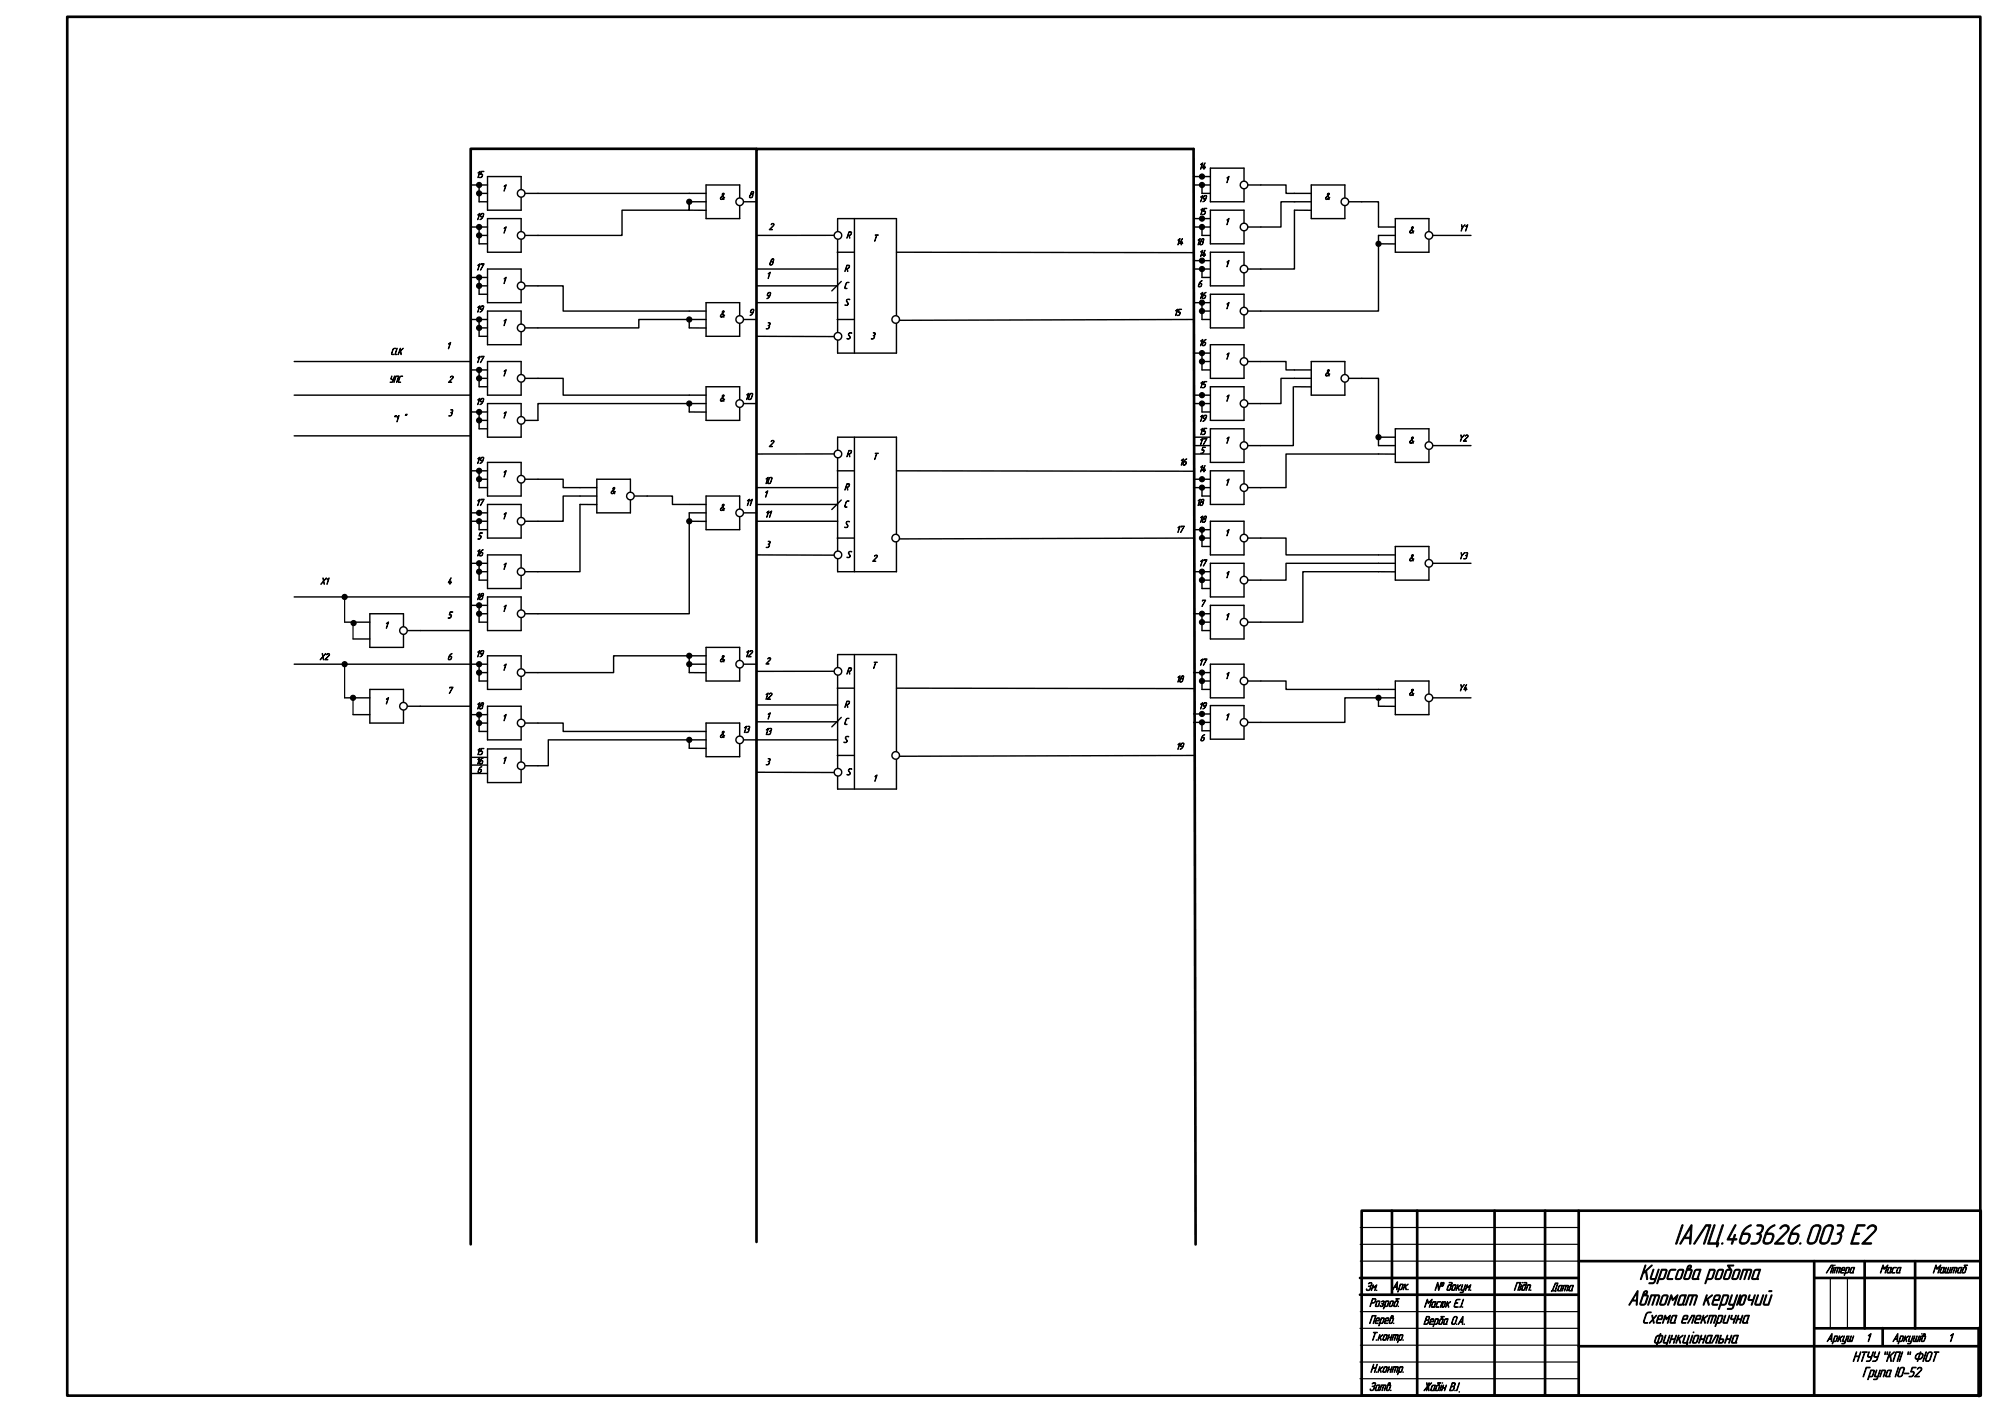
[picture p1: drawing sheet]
<svg xmlns="http://www.w3.org/2000/svg" width="594mm" height="420mm" viewBox="0 0 594 420" stroke-linecap="round" stroke-linejoin="round" font-family="sans-serif">
<path d="M225 44.2h-85v325.8M225 369.3v-325h130l.6 325.7M589 395v-390h-569v410h569" fill="none" stroke="#000" stroke-width=".79"/>
<path d="M102.5 177.5v7.5" fill="none" stroke="#000" stroke-width=".35"/>
<path d="M248.1 70h-23.1M249 75h5M249.1 65h17.5v40h-17.5zM254.1 65v40M266.6 75l88.4 .1M225 85h24.1M225 100l23.1 .1M249 95h5M250.2 83.7l-2.8 2.8M355 95l-87.5 .2M125 187.5h15M125 210h15" fill="none" stroke="#000" stroke-width=".42"/>
<circle cx="249.2" cy="70" r="1.13" fill="#fff"/>
<circle cx="249.2" cy="70" r="1.13" fill="none" stroke="#000" stroke-width=".42"/>
<circle cx="249.2" cy="100" r="1.13" fill="#fff"/>
<circle cx="249.2" cy="100" r="1.13" fill="none" stroke="#000" stroke-width=".42"/>
<circle cx="266.4" cy="95" r="1.13" fill="#fff"/>
<g fill="none" stroke="#000" stroke-width=".42">
<path d="M225 80h24.1M225 90h24.1M248.1 135h-23.1M249 140h5M249.1 130h17.5v40h-17.5zM254.1 130v40M266.6 140l88.4 .1M225 150h24.1M249 160h5M250.2 148.7l-2.8 2.8M355 160l-87.5 .2M225 165l23.1 .1"/>
<circle cx="266.4" cy="95" r="1.13"/>
</g>
<circle cx="249.2" cy="135" r="1.13" fill="#fff"/>
<circle cx="249.2" cy="135" r="1.13" fill="none" stroke="#000" stroke-width=".42"/>
<circle cx="249.2" cy="165" r="1.13" fill="#fff"/>
<circle cx="249.2" cy="165" r="1.13" fill="none" stroke="#000" stroke-width=".42"/>
<circle cx="266.4" cy="160" r="1.13" fill="#fff"/>
<g fill="none" stroke="#000" stroke-width=".42">
<path d="M225 145h24.1M225 155h24.1M248.1 199.6h-23.1M249.1 194.6h17.5v40h-17.5zM254.1 194.6v40M225 214.6h24.1M249 204.6h5M250.2 213.3l-2.8 2.8M266.6 204.6l88.4 .2M225 229.6l23.1 .1M249 224.6h5M355 224.6l-87.5 .3"/>
<circle cx="266.4" cy="160" r="1.13"/>
</g>
<circle cx="249.2" cy="199.6" r="1.13" fill="#fff"/>
<circle cx="249.2" cy="199.6" r="1.13" fill="none" stroke="#000" stroke-width=".42"/>
<circle cx="249.2" cy="229.6" r="1.13" fill="#fff"/>
<circle cx="249.2" cy="229.6" r="1.13" fill="none" stroke="#000" stroke-width=".42"/>
<circle cx="266.4" cy="224.6" r="1.13" fill="#fff"/>
<g fill="none" stroke="#000" stroke-width=".42">
<path d="M87.5 107.5h52.5M87.5 117.5h52.5M87.5 129.6h52.5M87.5 177.5h52.5M87.5 197.5h52.5M102.5 185h7.5M110 182.5h10v10h-10zM120 187.5h5M225 209.6h24.1M225 220h24.1"/>
<circle cx="266.4" cy="224.6" r="1.13"/>
</g>
<g fill="none" stroke="#000" stroke-width=".79">
<path d="M414 360v25M421.5 360v55M444.5 360v55M459.5 360v55M469.5 360v55M405 360h184.1v55h-184.1zM469.5 375h119.1M539.6 375v40M554.6 375v20M569.6 375v20M404.5 385h65M404.5 380h65"/>
<path d="M539.6 395h49.2M539.6 380h49.1M560 394.9v5.1M469.5 400.3h119.1"/>
</g>
<path d="M404.6 370h65M404.6 365h65M404.6 375h65M404.5 395h65M404.6 390h65M404.6 400h65M544.4 380v15M549.5 380v15M404.5 410h65M404.5 405h65" fill="none" stroke="#000" stroke-width=".35"/>
<path d="M588.6 395v20" fill="none" stroke="#000" stroke-width="1.1"/>
<circle cx="120" cy="187.5" r="1.13" fill="#fff"/>
<g fill="none" stroke="#000" stroke-width=".42">
<path d="M105 190h5M102.5 207.5h7.5M110 205h10v10h-10zM120 210h5"/>
<circle cx="120" cy="187.5" r="1.13"/>
</g>
<path d="M102.5 197.5v10M105 185v5" fill="none" stroke="#000" stroke-width=".35"/>
<circle cx="120" cy="210" r="1.13" fill="#fff"/>
<g fill="none" stroke="#000" stroke-width=".42">
<path d="M140 55h5M142.5 57.5h2.5M145 52.5h10v10h-10zM155 57.5h5M105 212.5h5"/>
<circle cx="120" cy="210" r="1.13"/>
</g>
<path d="M105 207.5v5" fill="none" stroke="#000" stroke-width=".35"/>
<circle cx="155" cy="57.5" r="1.13" fill="#fff"/>
<g fill="none" stroke="#000" stroke-width=".42">
<path d="M205 57.5h5M210 55h10v10h-10zM205 60h5M205 62.5h5M220 60h5"/>
<circle cx="155" cy="57.5" r="1.13"/>
</g>
<circle cx="220" cy="60" r="1.13" fill="#fff"/>
<g fill="none" stroke="#000" stroke-width=".42">
<path d="M142.5 55v5h2.5M140 67.5h5M142.5 70h2.5M145 65h10v10h-10zM155 70h5"/>
<circle cx="220" cy="60" r="1.13"/>
</g>
<g fill="#000">
<circle cx="142.5" cy="57.5" r=".75"/>
<circle cx="142.5" cy="55" r=".75"/>
</g>
<g fill="none" stroke="#000" stroke-width=".35">
<circle cx="142.5" cy="57.5" r=".75"/>
<circle cx="142.5" cy="55" r=".75"/>
</g>
<circle cx="155" cy="70" r="1.13" fill="#fff"/>
<g fill="none" stroke="#000" stroke-width=".42">
<path d="M142.5 67.5v5h2.5M145 80h10v10h-10zM140 82.5h5M142.5 85h2.5M155 85h5"/>
<circle cx="155" cy="70" r="1.13"/>
</g>
<g fill="#000">
<circle cx="142.5" cy="70" r=".75"/>
<circle cx="142.5" cy="67.5" r=".75"/>
</g>
<g fill="none" stroke="#000" stroke-width=".35">
<circle cx="142.5" cy="70" r=".75"/>
<circle cx="142.5" cy="67.5" r=".75"/>
</g>
<circle cx="155" cy="85" r="1.13" fill="#fff"/>
<g fill="none" stroke="#000" stroke-width=".42">
<path d="M140 95h5M142.5 82.5v5h2.5M142.5 97.5h2.5M145 92.5h10v10h-10zM155 97.5h5"/>
<circle cx="155" cy="85" r="1.13"/>
</g>
<g fill="#000">
<circle cx="142.5" cy="85" r=".75"/>
<circle cx="142.5" cy="82.5" r=".75"/>
</g>
<g fill="none" stroke="#000" stroke-width=".35">
<circle cx="142.5" cy="85" r=".75"/>
<circle cx="142.5" cy="82.5" r=".75"/>
</g>
<circle cx="155" cy="97.5" r="1.13" fill="#fff"/>
<g fill="none" stroke="#000" stroke-width=".42">
<path d="M142.5 95v5h2.5M140 110h5M142.5 112.5h2.5M145 107.5h10v10h-10zM155 112.5h5"/>
<circle cx="155" cy="97.5" r="1.13"/>
</g>
<g fill="#000">
<circle cx="142.5" cy="95" r=".75"/>
<circle cx="142.5" cy="97.5" r=".75"/>
</g>
<g fill="none" stroke="#000" stroke-width=".35">
<circle cx="142.5" cy="95" r=".75"/>
<circle cx="142.5" cy="97.5" r=".75"/>
</g>
<circle cx="155" cy="112.5" r="1.13" fill="#fff"/>
<g fill="none" stroke="#000" stroke-width=".42">
<path d="M142.5 110v5h2.5M140 122.5h5M142.5 125h2.5M145 120h10v10h-10zM155 125h5"/>
<circle cx="155" cy="112.5" r="1.13"/>
</g>
<g fill="#000">
<circle cx="142.5" cy="110" r=".75"/>
<circle cx="142.5" cy="112.5" r=".75"/>
</g>
<g fill="none" stroke="#000" stroke-width=".35">
<circle cx="142.5" cy="110" r=".75"/>
<circle cx="142.5" cy="112.5" r=".75"/>
</g>
<circle cx="155" cy="125" r="1.13" fill="#fff"/>
<g fill="none" stroke="#000" stroke-width=".42">
<path d="M140 140h5M142.5 122.5v5h2.5M145 137.5h10v10h-10zM142.5 142.5h2.5M155 142.5h5"/>
<circle cx="155" cy="125" r="1.13"/>
</g>
<g fill="#000">
<circle cx="142.5" cy="122.5" r=".75"/>
<circle cx="142.5" cy="125" r=".75"/>
</g>
<g fill="none" stroke="#000" stroke-width=".35">
<circle cx="142.5" cy="122.5" r=".75"/>
<circle cx="142.5" cy="125" r=".75"/>
</g>
<circle cx="155" cy="142.5" r="1.13" fill="#fff"/>
<g fill="none" stroke="#000" stroke-width=".42">
<path d="M142.5 140v5h2.5M140 167.5h5M142.5 170h2.5M145 165h10v10h-10zM155 170h5"/>
<circle cx="155" cy="142.5" r="1.13"/>
</g>
<g fill="#000">
<circle cx="142.5" cy="140" r=".75"/>
<circle cx="142.5" cy="142.5" r=".75"/>
</g>
<g fill="none" stroke="#000" stroke-width=".35">
<circle cx="142.5" cy="140" r=".75"/>
<circle cx="142.5" cy="142.5" r=".75"/>
</g>
<circle cx="155" cy="170" r="1.13" fill="#fff"/>
<g fill="none" stroke="#000" stroke-width=".42">
<path d="M142.5 167.5v5h2.5M145 177.5h10v10h-10zM140 180h5M142.5 182.5h2.5M155 182.5h5"/>
<circle cx="155" cy="170" r="1.13"/>
</g>
<g fill="#000">
<circle cx="142.5" cy="167.5" r=".75"/>
<circle cx="142.5" cy="170" r=".75"/>
</g>
<g fill="none" stroke="#000" stroke-width=".35">
<circle cx="142.5" cy="167.5" r=".75"/>
<circle cx="142.5" cy="170" r=".75"/>
</g>
<circle cx="155" cy="182.5" r="1.13" fill="#fff"/>
<g fill="none" stroke="#000" stroke-width=".42">
<path d="M140 152.5h5M140 155h5M145 150h10v10h-10zM155 155h5M142.5 180v5h2.5"/>
<circle cx="155" cy="182.5" r="1.13"/>
</g>
<g fill="#000">
<circle cx="142.5" cy="180" r=".75"/>
<circle cx="142.5" cy="182.5" r=".75"/>
</g>
<g fill="none" stroke="#000" stroke-width=".35">
<circle cx="142.5" cy="180" r=".75"/>
<circle cx="142.5" cy="182.5" r=".75"/>
</g>
<circle cx="155" cy="155" r="1.13" fill="#fff"/>
<g fill="none" stroke="#000" stroke-width=".42">
<path d="M142.5 155v2.5h2.5M140 197.5h5M145 195h10v10h-10zM142.5 200h2.5M155 200h5"/>
<circle cx="155" cy="155" r="1.13"/>
</g>
<g fill="#000">
<circle cx="142.5" cy="152.5" r=".75"/>
<circle cx="142.5" cy="155" r=".75"/>
</g>
<g fill="none" stroke="#000" stroke-width=".35">
<circle cx="142.5" cy="152.5" r=".75"/>
<circle cx="142.5" cy="155" r=".75"/>
</g>
<circle cx="155" cy="200" r="1.13" fill="#fff"/>
<g fill="none" stroke="#000" stroke-width=".42">
<path d="M142.5 197.5v5h2.5M140 212.5h5M142.5 215h2.5M145 210h10v10h-10zM155 215h5"/>
<circle cx="155" cy="200" r="1.13"/>
</g>
<g fill="#000">
<circle cx="142.5" cy="197.5" r=".75"/>
<circle cx="142.5" cy="200" r=".75"/>
</g>
<g fill="none" stroke="#000" stroke-width=".35">
<circle cx="142.5" cy="197.5" r=".75"/>
<circle cx="142.5" cy="200" r=".75"/>
</g>
<circle cx="155" cy="215" r="1.13" fill="#fff"/>
<g fill="none" stroke="#000" stroke-width=".42">
<path d="M142.5 212.5v5h2.5M140 225.2h5M145 222.7h10v10h-10zM155 227.7h5"/>
<circle cx="155" cy="215" r="1.13"/>
</g>
<g fill="#000">
<circle cx="142.5" cy="212.5" r=".75"/>
<circle cx="142.5" cy="215" r=".75"/>
</g>
<g fill="none" stroke="#000" stroke-width=".35">
<circle cx="142.5" cy="212.5" r=".75"/>
<circle cx="142.5" cy="215" r=".75"/>
</g>
<circle cx="155" cy="227.7" r="1.13" fill="#fff"/>
<g fill="none" stroke="#000" stroke-width=".42">
<path d="M205 92.5h5M205 95h5M205 97.5h5M210 90h10v10h-10zM220 95h5M140 227.5h5M140 230h5"/>
<circle cx="155" cy="227.7" r="1.13"/>
</g>
<g fill="#000">
<circle cx="205" cy="195" r=".75"/>
<circle cx="205" cy="220" r=".75"/>
</g>
<g fill="none" stroke="#000" stroke-width=".35">
<circle cx="205" cy="195" r=".75"/>
<circle cx="205" cy="220" r=".75"/>
</g>
<circle cx="220" cy="95" r="1.13" fill="#fff"/>
<g fill="none" stroke="#000" stroke-width=".42">
<path d="M205 117.5h5M210 115h10v10h-10zM205 120h5M205 122.5h5M220 120h5"/>
<circle cx="220" cy="95" r="1.13"/>
</g>
<circle cx="220" cy="120" r="1.13" fill="#fff"/>
<g fill="none" stroke="#000" stroke-width=".42">
<path d="M160 57.5h45M205 62.5v-2.5v2.5h-20v7.5h-25M160 85h7.5v7.5h37.5M160 97.5h30v-2.5h15v2.5M160 112.5h7.5v5h37.5M205 120v2.5M205.8 120h-45.8v5M205 150h5M205 152.5h5M205 155h5M210 147.5h10v10h-10zM220 152.5h5"/>
<circle cx="220" cy="120" r="1.13"/>
</g>
<circle cx="220" cy="152.5" r="1.13" fill="#fff"/>
<g fill="none" stroke="#000" stroke-width=".42">
<path d="M172.5 145h5M172.5 147.5h5M172.5 150h5M177.5 142.5h10v10h-10zM187.5 147.5h5"/>
<circle cx="220" cy="152.5" r="1.13"/>
</g>
<circle cx="187.5" cy="147.5" r="1.13" fill="#fff"/>
<g fill="none" stroke="#000" stroke-width=".42">
<path d="M160 142.5h7.5v2.5h5M172.5 147.5h-5v7.5h-7.5M172.5 150v20h-12.5M192.5 147.5h7.5v2.5h5M205 152.5v30h-45M205 195h5M205 197.5h5M210 192.5h10v10h-10zM220 197.5h5M205 200h5"/>
<circle cx="187.5" cy="147.5" r="1.13"/>
</g>
<circle cx="220" cy="197.5" r="1.13" fill="#fff"/>
<g fill="none" stroke="#000" stroke-width=".42">
<path d="M205 217.5h5M205 220h5M210 215h10v10h-10zM220 220h5M205 222.5h5"/>
<circle cx="220" cy="197.5" r="1.13"/>
</g>
<circle cx="220" cy="220" r="1.13" fill="#fff"/>
<g fill="none" stroke="#000" stroke-width=".42">
<path d="M385 57.5h5M390 55h10v10h-10zM385 60h5M385 62.5h5M400 60h5M160 200h22.5v-5h22.5v5M160 215h7.5v2.5h37.5M205 222.5v-2.5h-41.9v7.7h-3.1"/>
<circle cx="220" cy="220" r="1.13"/>
</g>
<g fill="#000">
<circle cx="205" cy="60" r=".75"/>
<circle cx="205" cy="95" r=".75"/>
<circle cx="205" cy="120" r=".75"/>
<circle cx="205" cy="155" r=".75"/>
<circle cx="205" cy="197.5" r=".75"/>
</g>
<g fill="none" stroke="#000" stroke-width=".35">
<circle cx="205" cy="60" r=".75"/>
<circle cx="205" cy="95" r=".75"/>
<circle cx="205" cy="120" r=".75"/>
<circle cx="205" cy="155" r=".75"/>
<circle cx="205" cy="197.5" r=".75"/>
</g>
<circle cx="400" cy="60" r="1.13" fill="#fff"/>
<g fill="none" stroke="#000" stroke-width=".42">
<path d="M355 52.5h5M355 55h5M360 50h10v10h-10zM370 55h5"/>
<circle cx="400" cy="60" r="1.13"/>
</g>
<circle cx="370" cy="55" r="1.13" fill="#fff"/>
<g fill="none" stroke="#000" stroke-width=".42">
<path d="M357.5 55v2.5h2.5M355 65h5M355 67.5h5M360 62.5h10v10h-10zM370 67.5h5"/>
<circle cx="370" cy="55" r="1.13"/>
</g>
<g fill="#000">
<circle cx="357.5" cy="55" r=".75"/>
<circle cx="357.5" cy="52.5" r=".75"/>
</g>
<g fill="none" stroke="#000" stroke-width=".35">
<circle cx="357.5" cy="55" r=".75"/>
<circle cx="357.5" cy="52.5" r=".75"/>
</g>
<circle cx="370" cy="67.5" r="1.13" fill="#fff"/>
<g fill="none" stroke="#000" stroke-width=".42">
<path d="M355 77.5h5M355 80h5M357.5 67.5v2.5h2.5M360 75h10v10h-10zM370 80h5"/>
<circle cx="370" cy="67.5" r="1.13"/>
</g>
<g fill="#000">
<circle cx="357.5" cy="65" r=".75"/>
<circle cx="357.5" cy="67.5" r=".75"/>
</g>
<g fill="none" stroke="#000" stroke-width=".35">
<circle cx="357.5" cy="65" r=".75"/>
<circle cx="357.5" cy="67.5" r=".75"/>
</g>
<circle cx="370" cy="80" r="1.13" fill="#fff"/>
<g fill="none" stroke="#000" stroke-width=".42">
<path d="M357.5 80v2.5h2.5M355 90h5M357.5 92.5h2.5M360 87.5h10v10h-10zM370 92.5h5"/>
<circle cx="370" cy="80" r="1.13"/>
</g>
<g fill="#000">
<circle cx="357.5" cy="77.5" r=".75"/>
<circle cx="357.5" cy="80" r=".75"/>
</g>
<g fill="none" stroke="#000" stroke-width=".35">
<circle cx="357.5" cy="77.5" r=".75"/>
<circle cx="357.5" cy="80" r=".75"/>
</g>
<circle cx="370" cy="92.5" r="1.13" fill="#fff"/>
<g fill="none" stroke="#000" stroke-width=".42">
<path d="M410 67.5h5M410 70h5M410 72.5h5M415 65h10v10h-10zM425 70h12.5M357.5 90v5h2.5"/>
<circle cx="370" cy="92.5" r="1.13"/>
</g>
<g fill="#000">
<circle cx="357.5" cy="92.5" r=".75"/>
<circle cx="357.5" cy="90" r=".75"/>
</g>
<g fill="none" stroke="#000" stroke-width=".35">
<circle cx="357.5" cy="92.5" r=".75"/>
<circle cx="357.5" cy="90" r=".75"/>
</g>
<circle cx="425" cy="70" r="1.13" fill="#fff"/>
<g fill="none" stroke="#000" stroke-width=".42">
<path d="M355 105h5M357.5 107.5h2.5M360 102.5h10v10h-10zM370 107.5h5"/>
<circle cx="425" cy="70" r="1.13"/>
</g>
<circle cx="370" cy="107.5" r="1.13" fill="#fff"/>
<g fill="none" stroke="#000" stroke-width=".42">
<path d="M355 117.5h5M357.5 105v5h2.5M360 115h10v10h-10zM355 120h5M370 120h5"/>
<circle cx="370" cy="107.5" r="1.13"/>
</g>
<g fill="#000">
<circle cx="357.5" cy="107.5" r=".75"/>
<circle cx="357.5" cy="105" r=".75"/>
</g>
<g fill="none" stroke="#000" stroke-width=".35">
<circle cx="357.5" cy="107.5" r=".75"/>
<circle cx="357.5" cy="105" r=".75"/>
</g>
<circle cx="370" cy="120" r="1.13" fill="#fff"/>
<g fill="none" stroke="#000" stroke-width=".42">
<path d="M355 130h5M357.5 120v2.5h2.5M360 127.5h10v10h-10zM370 132.5h5"/>
<circle cx="370" cy="120" r="1.13"/>
</g>
<g fill="#000">
<circle cx="357.5" cy="120" r=".75"/>
<circle cx="357.5" cy="117.5" r=".75"/>
</g>
<g fill="none" stroke="#000" stroke-width=".35">
<circle cx="357.5" cy="120" r=".75"/>
<circle cx="357.5" cy="117.5" r=".75"/>
</g>
<circle cx="370" cy="132.5" r="1.13" fill="#fff"/>
<g fill="none" stroke="#000" stroke-width=".42">
<path d="M355 132.5h5M355 135h5M360 140h10v10h-10zM355 142.5h5M355 145h5M370 145h5"/>
<circle cx="370" cy="132.5" r="1.13"/>
</g>
<circle cx="370" cy="145" r="1.13" fill="#fff"/>
<g fill="none" stroke="#000" stroke-width=".42">
<path d="M355 157.5h5M357.5 145v2.5h2.5M357.5 160h2.5M360 155h10v10h-10zM370 160h5"/>
<circle cx="370" cy="145" r="1.13"/>
</g>
<g fill="#000">
<circle cx="357.5" cy="145" r=".75"/>
<circle cx="357.5" cy="142.5" r=".75"/>
</g>
<g fill="none" stroke="#000" stroke-width=".35">
<circle cx="357.5" cy="145" r=".75"/>
<circle cx="357.5" cy="142.5" r=".75"/>
</g>
<circle cx="370" cy="160" r="1.13" fill="#fff"/>
<g fill="none" stroke="#000" stroke-width=".42">
<path d="M357.5 157.5v5h2.5M355 170h5M357.5 172.5h2.5M360 167.5h10v10h-10zM370 172.5h5"/>
<circle cx="370" cy="160" r="1.13"/>
</g>
<g fill="#000">
<circle cx="357.5" cy="157.5" r=".75"/>
<circle cx="357.5" cy="160" r=".75"/>
</g>
<g fill="none" stroke="#000" stroke-width=".35">
<circle cx="357.5" cy="157.5" r=".75"/>
<circle cx="357.5" cy="160" r=".75"/>
</g>
<circle cx="370" cy="172.5" r="1.13" fill="#fff"/>
<g fill="none" stroke="#000" stroke-width=".42">
<path d="M357.5 170v5h2.5M355 182.5h5M357.5 185h2.5M360 180h10v10h-10zM370 185h5"/>
<circle cx="370" cy="172.5" r="1.13"/>
</g>
<g fill="#000">
<circle cx="357.5" cy="172.5" r=".75"/>
<circle cx="357.5" cy="170" r=".75"/>
</g>
<g fill="none" stroke="#000" stroke-width=".35">
<circle cx="357.5" cy="172.5" r=".75"/>
<circle cx="357.5" cy="170" r=".75"/>
</g>
<circle cx="370" cy="185" r="1.13" fill="#fff"/>
<g fill="none" stroke="#000" stroke-width=".42">
<path d="M357.5 182.5v5h2.5M360 197.5h10v10h-10zM355 200h5M357.5 202.5h2.5M370 202.5h5"/>
<circle cx="370" cy="185" r="1.13"/>
</g>
<g fill="#000">
<circle cx="357.5" cy="182.5" r=".75"/>
<circle cx="357.5" cy="185" r=".75"/>
</g>
<g fill="none" stroke="#000" stroke-width=".35">
<circle cx="357.5" cy="182.5" r=".75"/>
<circle cx="357.5" cy="185" r=".75"/>
</g>
<circle cx="370" cy="202.5" r="1.13" fill="#fff"/>
<g fill="none" stroke="#000" stroke-width=".42">
<path d="M355 212.3h5M355 214.8h5M357.5 200v5h2.5M360 209.8h10v10h-10zM370 214.8h5"/>
<circle cx="370" cy="202.5" r="1.13"/>
</g>
<g fill="#000">
<circle cx="357.5" cy="200" r=".75"/>
<circle cx="357.5" cy="202.5" r=".75"/>
</g>
<g fill="none" stroke="#000" stroke-width=".35">
<circle cx="357.5" cy="200" r=".75"/>
<circle cx="357.5" cy="202.5" r=".75"/>
</g>
<circle cx="370" cy="214.8" r="1.13" fill="#fff"/>
<g fill="none" stroke="#000" stroke-width=".42">
<path d="M375 55h7.5v2.5h2.5M385 60h-4v7.5h-6M385 62.5v17.5h-10M405 60h5v7.5M410 70v22.5h-35M385 110h5M385 112.5h5M385 115h5M390 107.5h10v10h-10zM400 112.5h5M357.5 214.8v2.5h2.5"/>
<circle cx="370" cy="214.8" r="1.13"/>
</g>
<g fill="#000">
<circle cx="410" cy="72.5" r=".75"/>
<circle cx="357.5" cy="214.8" r=".75"/>
<circle cx="357.5" cy="212.3" r=".75"/>
</g>
<g fill="none" stroke="#000" stroke-width=".35">
<circle cx="410" cy="72.5" r=".75"/>
<circle cx="357.5" cy="214.8" r=".75"/>
<circle cx="357.5" cy="212.3" r=".75"/>
</g>
<circle cx="400" cy="112.5" r="1.12" fill="#fff"/>
<g fill="none" stroke="#000" stroke-width=".42">
<path d="M375 107.5h7.5v2.5h2.5M385 112.5h-4v7.5h-6M410 130h5M410 132.5h5M410 135h5M415 127.5h10v10h-10zM425 132.5h12.5"/>
<circle cx="400" cy="112.5" r="1.12"/>
</g>
<circle cx="425" cy="132.5" r="1.13" fill="#fff"/>
<g fill="none" stroke="#000" stroke-width=".42">
<path d="M384.7 115v17.5h-9.7M405 112.5h5v20M410 135h-27.5v10h-7.5M410 165h5M410 167.5h5M410 170h5M415 162.5h10v10h-10zM425 167.5h12.5"/>
<circle cx="425" cy="132.5" r="1.13"/>
</g>
<circle cx="410" cy="130" r=".75" fill="#000"/>
<circle cx="410" cy="130" r=".75" fill="none" stroke="#000" stroke-width=".35"/>
<circle cx="425" cy="167.5" r="1.13" fill="#fff"/>
<g fill="none" stroke="#000" stroke-width=".42">
<path d="M410 205h5M410 207.5h5M410 210h5M415 202.5h10v10h-10zM425 207.5h12.5"/>
<circle cx="425" cy="167.5" r="1.13"/>
</g>
<circle cx="425" cy="207.5" r="1.13" fill="#fff"/>
<g fill="none" stroke="#000" stroke-width=".42">
<path d="M375 160h7.5v5h27.5M410 167.5h-27.5v5h-7.5M410 170h-22.5v15h-12.5M375 202.5h7.5v2.5h27.5M410 210v-2.5h-10v7.3h-25"/>
<circle cx="425" cy="207.5" r="1.13"/>
</g>
<g fill="#000">
<circle cx="102.5" cy="177.5" r=".75"/>
<circle cx="102.5" cy="197.5" r=".75"/>
<circle cx="105.2" cy="185.3" r=".75"/>
<circle cx="105" cy="207.5" r=".75"/>
<circle cx="410" cy="207.5" r=".75"/>
</g>
<g fill="none" stroke="#000" stroke-width=".35">
<circle cx="102.5" cy="177.5" r=".75"/>
<circle cx="102.5" cy="197.5" r=".75"/>
<circle cx="105.2" cy="185.3" r=".75"/>
<circle cx="105" cy="207.5" r=".75"/>
<circle cx="410" cy="207.5" r=".75"/>
</g>
<text font-size="8.9" x="497.9" y="370">ІАЛЦ.463626.003 Е2</text>
<g font-size="6.7">
<text x="487.5" y="380.5">Курсова робота</text>
<text x="484.1" y="388.1">Автомат керуючий</text>
</g>
<g font-size="5.2">
<text x="488.3" y="393.5">Схема електрична</text>
<text x="491.6" y="399.4">функціональна</text>
</g>
<g font-size="4.5">
<text x="550.9" y="404.9">НТУУ ``КПІ `` ФІОТ</text>
<text x="553.9" y="409.4">Група ІО-52</text>
</g>
<g font-size="3.7">
<text x="406.1" y="383.8">Зм.</text>
<text x="414" y="383.5">Арк.</text>
<text x="426.6" y="383.7">№ докум.</text>
<text x="450.2" y="383.7">Підп.</text>
<text x="461.2" y="383.9">Дата</text>
<text x="543" y="378.6">Літера</text>
<text x="559" y="378.6">Маса</text>
<text x="574.8" y="378.6">Маштаб</text>
<text x="407.2" y="388.5">Розроб.</text>
<text x="423.5" y="388.7">Масюк Є.І.</text>
<text x="407.1" y="393.6">Перев.</text>
<text x="423.3" y="393.8">Верба О.А.</text>
<text x="407.5" y="398.6">Т.контр.</text>
<text x="543.2" y="398.9">Аркуш</text>
<text x="554.9" y="398.9">1</text>
<text x="562.8" y="398.9">Аркушів</text>
<text x="579.4" y="398.9">1</text>
<text x="407.2" y="413.5">Затв.</text>
<text x="407.5" y="408.1">Н.контр.</text>
<text x="423.3" y="413.6">Жабін В.І.</text>
</g>
<g font-size="3">
<text x="141.5" y="52.8">15</text>
<text x="356.5" y="50.3">14</text>
<text x="149.3" y="56.8">1</text>
<text x="213.9" y="59.3">&amp;</text>
<text x="222.6" y="58.8">8</text>
<text x="364.3" y="54.3">1</text>
<text x="393.9" y="59.3">&amp;</text>
<text x="141.5" y="65.3">19</text>
<text x="356.5" y="60">19</text>
<text x="356.5" y="63.8">15</text>
<text x="149.3" y="69.3">1</text>
<text x="228.6" y="68.3">2</text>
<text x="251.7" y="70.8">R</text>
<text x="259.5" y="71.8">T</text>
<text x="364.3" y="66.8">1</text>
<text x="418.9" y="69.3">&amp;</text>
<text x="433.9" y="68.7">Y1</text>
<text x="349.7" y="72.8">14</text>
<text x="355.7" y="72.8">18</text>
<text x="356.5" y="76.3">14</text>
<text x="141.5" y="80.3">17</text>
<text x="227.8" y="82.8">1</text>
<text x="228.6" y="78.8">8</text>
<text x="251.1" y="80.7">R</text>
<text x="364.3" y="79.3">1</text>
<text x="149.3" y="84.3">1</text>
<text x="227.6" y="88.8">9</text>
<text x="250.9" y="85.8">C</text>
<text x="356.1" y="85.3">6</text>
<text x="356.5" y="88.8">16</text>
<text x="141.5" y="92.8">19</text>
<text x="213.9" y="94.3">&amp;</text>
<text x="222.6" y="93.8">9</text>
<text x="251.1" y="90.8">S</text>
<text x="349" y="93.8">15</text>
<text x="364.3" y="91.8">1</text>
<text x="149.3" y="96.8">1</text>
<text x="227.7" y="97.8">3</text>
<text x="251.7" y="100.8">S</text>
<text x="258.9" y="100.8">3</text>
<text x="116.2" y="105.5">CLK</text>
<text x="132.8" y="103.7">1</text>
<text x="141.5" y="107.8">17</text>
<text x="356.5" y="102.8">16</text>
<text x="364.3" y="106.8">1</text>
<text x="115.7" y="113.7">УПС</text>
<text x="133.2" y="113.7">2</text>
<text x="149.3" y="111.8">1</text>
<text x="393.9" y="111.8">&amp;</text>
<text x="213.9" y="119.3">&amp;</text>
<text x="221.5" y="118.8">10</text>
<text x="356.5" y="115.3">15</text>
<text x="364.3" y="119.3">1</text>
<text x="116.7" y="125.5">“1 ”</text>
<text x="133.3" y="123.7">3</text>
<text x="141.5" y="120.3">19</text>
<text x="149.3" y="124.3">1</text>
<text x="356.5" y="125.3">19</text>
<text x="356.5" y="129.2">15</text>
<text x="364.3" y="131.8">1</text>
<text x="418.9" y="131.8">&amp;</text>
<text x="433.7" y="131.2">Y2</text>
<text x="141.5" y="137.8">19</text>
<text x="228.6" y="132.8">2</text>
<text x="251.7" y="135.8">R</text>
<text x="259.5" y="136.7">T</text>
<text x="356.5" y="132.2">17</text>
<text x="356.9" y="134.8">5</text>
<text x="149.3" y="141.8">1</text>
<text x="227.2" y="143.8">10</text>
<text x="350.7" y="138.3">16</text>
<text x="356.5" y="140.3">14</text>
<text x="181.4" y="146.8">&amp;</text>
<text x="227.1" y="147.8">1</text>
<text x="251.1" y="145.7">R</text>
<text x="364.3" y="144.3">1</text>
<text x="141.5" y="150.3">17</text>
<text x="149.3" y="154.3">1</text>
<text x="213.9" y="151.8">&amp;</text>
<text x="221.7" y="150.3">11</text>
<text x="227.4" y="153.8">11</text>
<text x="250.9" y="150.8">C</text>
<text x="355.7" y="150.3">18</text>
<text x="356.5" y="155.3">18</text>
<text x="141.9" y="160.3">5</text>
<text x="251" y="156.9">S</text>
<text x="349.7" y="158.3">17</text>
<text x="364.3" y="159.3">1</text>
<text x="141.5" y="165.3">16</text>
<text x="227.7" y="162.8">3</text>
<text x="251.7" y="165.8">S</text>
<text x="259.4" y="166.9">2</text>
<text x="418.9" y="166.8">&amp;</text>
<text x="433.8" y="166.2">Y3</text>
<text x="95.2" y="173.8">X1</text>
<text x="133" y="173.7">4</text>
<text x="149.3" y="169.3">1</text>
<text x="356.5" y="168.3">17</text>
<text x="364.3" y="171.8">1</text>
<text x="141.5" y="178.3">18</text>
<text x="133.1" y="183.8">5</text>
<text x="149.3" y="181.8">1</text>
<text x="356.9" y="180.3">7</text>
<text x="364.3" y="184.3">1</text>
<text x="114.3" y="186.8">1</text>
<text x="95" y="196.2">X2</text>
<text x="133" y="196.2">6</text>
<text x="141.5" y="195.3">19</text>
<text x="213.9" y="196.8">&amp;</text>
<text x="221.5" y="195.3">12</text>
<text x="227.6" y="197.5">2</text>
<text x="356.5" y="197.8">17</text>
<text x="149.3" y="199.3">1</text>
<text x="251.7" y="200.5">R</text>
<text x="259.2" y="198.8">T</text>
<text x="349.7" y="202.8">18</text>
<text x="364.3" y="201.8">1</text>
<text x="114.3" y="209.3">1</text>
<text x="133" y="206.2">7</text>
<text x="227.2" y="208">12</text>
<text x="418.9" y="206.8">&amp;</text>
<text x="433.7" y="205.5">Y4</text>
<text x="141.5" y="210.8">18</text>
<text x="149.3" y="214.3">1</text>
<text x="227.8" y="213.8">1</text>
<text x="250.9" y="215.5">C</text>
<text x="251.1" y="210.4">R</text>
<text x="356.5" y="210.8">19</text>
<text x="364.3" y="214.1">1</text>
<text x="213.9" y="219.3">&amp;</text>
<text x="220.8" y="217.8">13</text>
<text x="227.3" y="218.5">13</text>
<text x="250.8" y="220.8">S</text>
<text x="356.9" y="220.3">6</text>
<text x="141.5" y="227.2">16</text>
<text x="141.5" y="224.4">15</text>
<text x="149.3" y="227">1</text>
<text x="227.7" y="227.5">3</text>
<text x="349.7" y="222.8">19</text>
<text x="141.9" y="229.8">6</text>
<text x="251.7" y="230.5">S</text>
<text x="259.6" y="232.3">1</text>
</g>
</svg>
